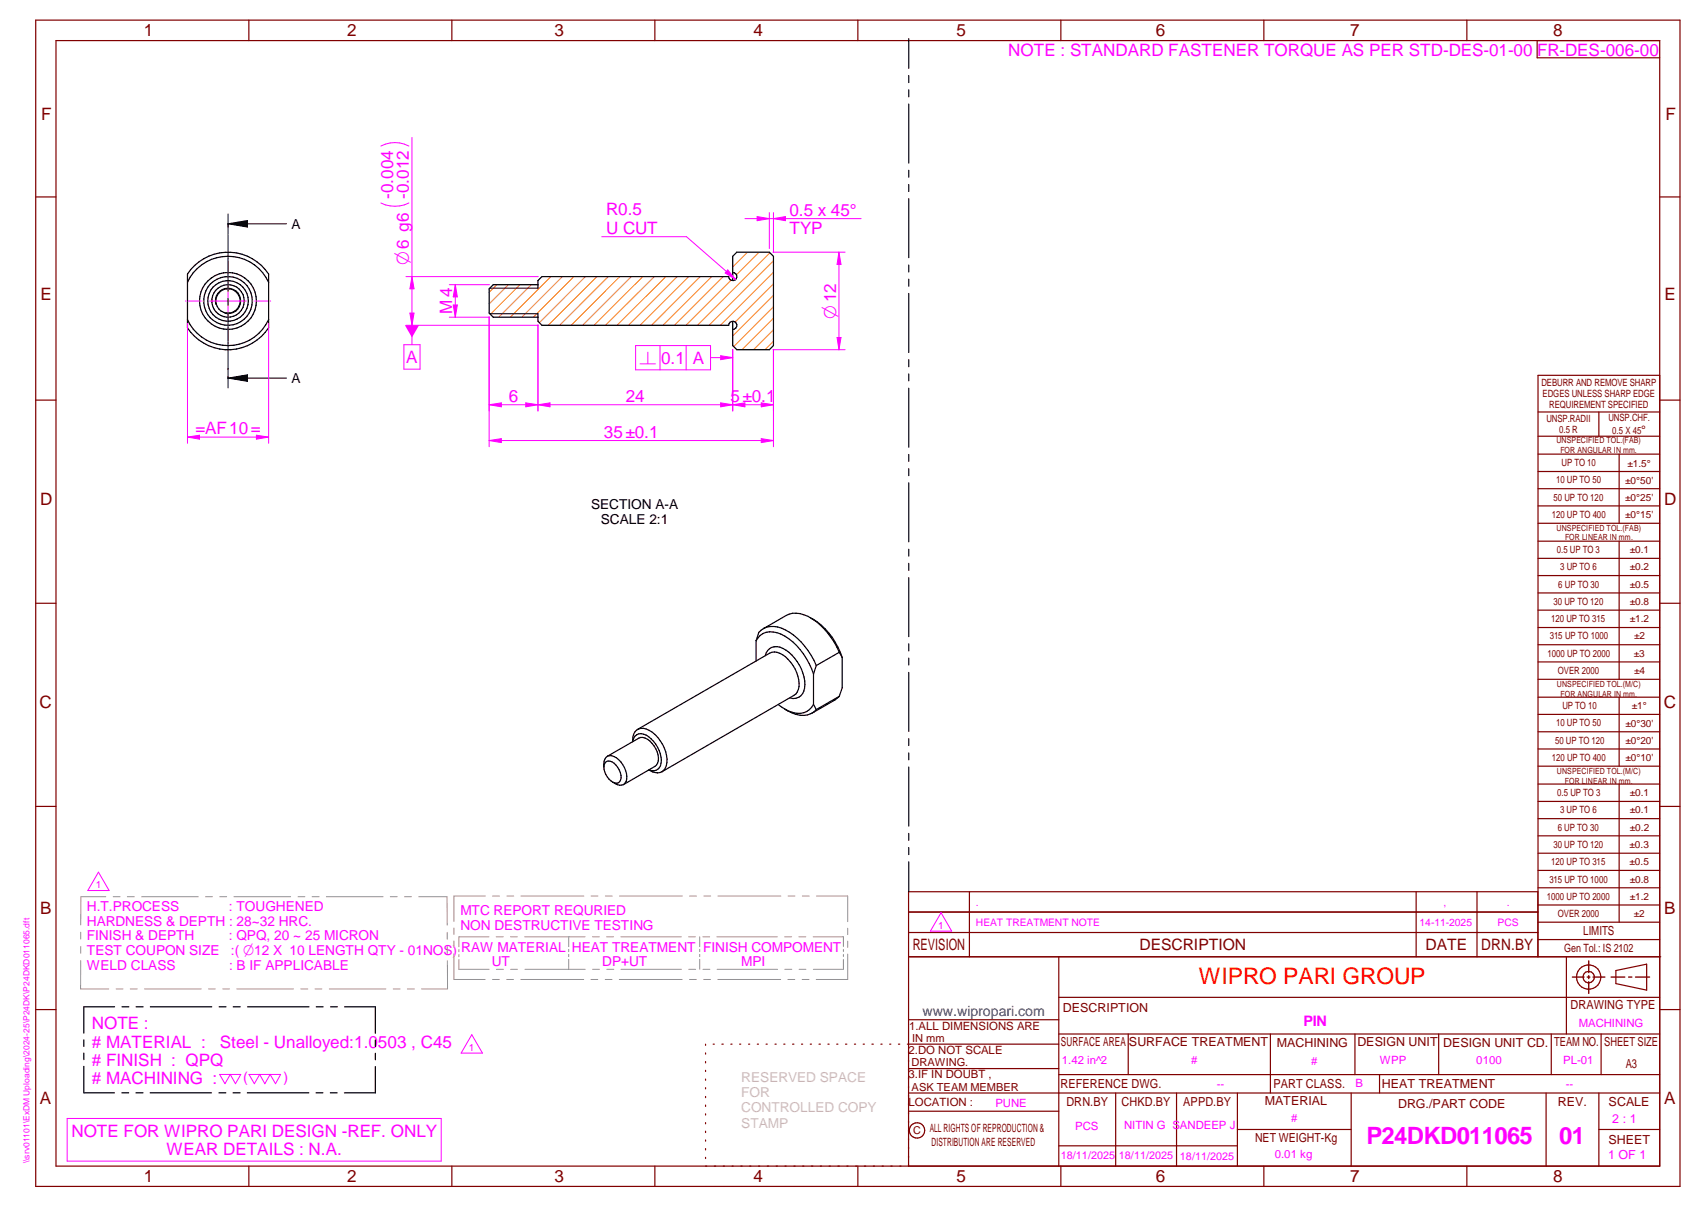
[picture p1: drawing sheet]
<svg xmlns="http://www.w3.org/2000/svg" width="420mm" height="297mm" viewBox="0 0 420 297" stroke-linecap="round" stroke-linejoin="round" font-family="sans-serif">
<g fill="none" stroke="#800000" stroke-width=".3">
<path d="M8.8 5h405v287h-405zM13.8 10h395v277h-395zM61.3 5v5M111.3 5v5M161.3 5v5M211.3 5v5M261.3 5v5M311.3 5v5M361.3 5v5M378.6 10v4.2h30.2M8.8 48.5h5M408.8 48.5h5"/>
<path d="M8.8 98.5h5M408.8 92.4h-30v143.1M408.8 98.5h5M378.8 101.4h30M378.8 107.4h30M378.8 111.8h30M378.8 116h30M393.8 101.4v6M398.8 111.8v17M378.8 120.3h30M378.8 124.5h30M378.8 128.8h30"/>
<path d="M378.8 133.2h30M378.8 137.4h30M398.8 133.2v34M8.8 148.5h5M378.8 141.6h30M378.8 145.9h30M378.8 150.2h30M378.8 154.4h30M378.8 158.7h30M408.8 148.5h5M378.8 162.9h30M378.8 167.2h30"/>
<path d="M378.8 171.6h30M378.8 175.8h30M398.8 171.6v17M8.8 198.5h5M378.8 180.1h30M378.8 184.3h30M378.8 188.6h30M378.8 193h30M378.8 197.2h30M398.8 193v33.9M408.8 198.5h5M238.7 219.5v16"/>
<path d="M348.8 219.5v16M363.8 219.5v16M378.8 201.5h30M378.8 205.7h30M378.8 210h30M378.8 214.2h30M378.8 218.5h30M223.8 235.5h185.2M223.8 229.5h154.9M223.8 224.5h154.9M260.8 235.5v51.5M378.7 235.5v-16h-154.9v67.5"/>
<path d="M378.8 222.7h30M378.8 226.9h30M378.8 231.2h30M385.8 235.5v19M398 238.8l7.5-1.5v6.4l-7.5-1.6zM8.8 248.5h5M173.8 257v.3M173.8 259.1v.3M175.6 257h.3M177.8 257h.3M180 257h.3M182.1 257h.3"/>
<path d="M184.4 257h.2M186.5 257h.3M188.7 257h.3M190.9 257h.3M193 257h.3M195.2 257h.3M197.4 257h.3M199.5 257h.3M201.7 257h.3M203.9 257h.3M206.1 257h.3M208.2 257h.4"/>
<path d="M210.4 257h.3M212.6 257h.3M214.7 257h.4M216.9 257h.3M219.1 257h.3M221.3 257h.3M223.8 251h37M260.8 257h-37.3M260.8 245.4h148M260.8 254.5h148M277.9 254.5v10M312.9 254.5v14.5"/>
<path d="M333.7 254.5v10M354.3 254.5v10M382 254.5v10M394.3 254.5v10M408.8 248.5h5M173.8 261.2v.4M173.8 263.4v.3M173.8 265.6v.3M173.8 267.7v.3M173.8 269.8v.3M173.8 271.9v.4M173.8 274.1v.3"/>
<path d="M173.8 276.3v.3M173.8 278.4v.3M223.8 263h37M223.8 273.5h37M260.8 264.5h148M274.8 269v18M289.8 269v18M304.7 278h28.1M304.7 269v18M332.8 269v18M339.8 264.5v4.5M380.8 269v18"/>
<path d="M393.8 269v18M393.8 278h15M408.8 269h-185M61.3 287v5M111.3 287v5M161.3 287v5M173.8 280.5v.3M173.8 282.7v.3M173.8 284.8v.3M211.3 287v5M260.8 282h43.9M261.3 287v5"/>
<path d="M311.3 287v5M361.3 287v5"/>
<circle cx="391.3" cy="240.5" r="2.99"/>
<circle cx="391.3" cy="240.5" r="1.4"/>
<circle cx="225.9" cy="278.2" r="1.89"/>
</g>
<g fill="none" stroke="#f0f" stroke-width=".25">
<path d="M45.7 74.1h.2M46.3 74.1h3.3M50 74.1h.2M51.6 74.1h9.1M56.2 63.6v.2M56.2 64.2v3.2M56.2 67.9v.2M56.2 69.6v9M62.1 74.1h.2M62.8 74.1h3.2M66.5 74.1h.2M190.4 62.1h17.7"/>
<path d="M56.2 80.1v.1M56.2 80.7v3.2M56.2 84.4v.2M190.4 86.1h17.7M206.2 83.1h.9l-.5 3zM16.5 275.3h92.2v10.5h-92.2z"/>
</g>
<g fill="none" stroke="#000" stroke-width=".3">
<path d="M223.8 9.5v7.3M223.8 18.6v1.7M223.8 22.1v1.7M223.8 25.6v14.5M223.8 41.9v1.7M223.8 45.4v1.7M223.8 48.9v14.5M48 65.3a12 12 0 0 1 18.2 2.1v13.3a11.9 11.9 0 0 1-20 0v-13.3zM66.2 78.7a11 11 0 0 1-10 6.3 11 11 0 0 1-10-6.3M66.2 69.5a11 11 0 0 0-10-6.4 11 11 0 0 0-10 6.4M132.5 77.2v1.9l1 1h46a1 1 0 0 1 1-1 1 1 0 0 1 1 1 1 1 0 0 1-1 1M132.5 70.1h-11l-1 1v5.9l1 1.1h11"/>
<path d="M180.5 69v-5.9l1-1h8l1 1v21.9l-1 1.1h-8l-1-1.1v-5.9M180.5 67.1a1 1 0 0 1 1 .9 1 1 0 0 1-1 1.1 1 1 0 0 1-1-1h-46l-1 .9v1.9M223.8 65.2v1.7M223.8 68.7v1.7M223.8 72.2v14.5M223.8 88.5v1.8M223.8 92v1.7M223.8 95.5v14.6M223.8 111.8v1.7M223.8 115.4v1.7M223.8 118.8v14.5M223.8 135.2v1.7"/>
<path d="M223.8 138.6v1.8M186.2 157.7a4 4 0 0 1 5.3-3.4 15.9 15.9 0 0 1 9.5 9.5M186.2 157.7v5M186.2 157.7a4.3 4.3 0 0 1 6.1-1.7 16.6 16.6 0 0 1 8.1 9.9M188 154.7l5.6-3.2a6.1 6.1 0 0 1 6.4 .8 18.4 18.4 0 0 1 6.7 8.2M199.6 152.1a17 17 0 0 1 7.8 9.7M223.8 142.2v14.5M223.8 158.5v1.7M157 179.5l32.6-18.8a3.8 3.8 0 0 1 4.5 1.6 8.6 8.6 0 0 1 2.5 7.4l-.6 1.1-.4 .3-32.5 18.8M188.5 161.4a2.8 2.8 0 0 1 4.3-1.8 10.5 10.5 0 0 1 5.4 9.7 2.74 2.74 0 0 1-3.7 2.4M193.3 174.5a6.9 6.9 0 0 0 6.4 1.1l1.3-1M200.4 173.4l.6 1.2"/>
<path d="M200.4 173.4a4.3 4.3 0 0 1-5.9 1.7l-2.8-1.7M200.4 165.9v7.5M201 163.8l-.6 2.1M206.7 171.4l-5.7 3.2M206.7 160.5l-5.7 3.3M206.7 160.5l.7 1.3M206.7 171.4l-1.1 .9-5.6 3.2M207.4 161.8v7.4l-.7 2.2M223.8 162v1.7M223.8 165.5v14.5M148.7 188.8a2.76 2.76 0 0 1 .9-2.7 3.3 3.3 0 0 1 3.8 2.1 4.3 4.3 0 0 1 .5 4.5l-.3 .4M149.3 187.4a2.41 2.41 0 0 1 2.8 1.4 2.91 2.91 0 0 1 .2 3.8 2.46 2.46 0 0 1-2.7-1.4 2.9 2.9 0 0 1-.3-3.8z"/>
<path d="M149.6 186.1l7.7-4.4a2.87 2.87 0 0 1 3.3 1.3 4.6 4.6 0 0 1 1.1 5.3l-8.1 4.8M150.9 192.4a2.74 2.74 0 0 0 2.7 .7M155.8 182.5a2.57 2.57 0 0 1 3.4-3.1 8.6 8.6 0 0 1 4.9 9l-.6 1.1-.4 .4M155.8 182.5a2.1 2.1 0 0 1 3.3-1.6 7.4 7.4 0 0 1 3.6 7.5 1.96 1.96 0 0 1-2.9 1M159.8 189.5l.3 .1a3.2 3.2 0 0 0 3 .3M223.8 181.8v1.7M223.8 185.3v1.7M223.8 188.8v14.5M223.8 205.1v1.7M223.8 208.6v1.7M223.8 212.1v7.2M20.6 255.9v1.6"/>
<path d="M20.6 259.2v1.6M28.2 247.8h-7.6v6.5M30 247.8h1.7M33.5 247.8h1.8M37 247.8h15.1M54 247.8h1.7M57.4 247.8h1.8M60.9 247.8h15.2M77.9 247.8h1.7M81.4 247.8h1.7M84.9 247.8h7.5v6.5M92.4 255.9v1.7"/>
<path d="M92.4 259.2v1.6M20.6 262.4v6.5h7.6M30 268.9h1.7M33.5 268.9h1.7M37 268.9h15.1M53.9 268.9h1.7M57.4 268.9h1.7M60.9 268.9h15.2M77.8 268.9h1.7M81.4 268.9h1.6M92.4 262.5v6.4h-7.6"/>
<circle cx="56.1" cy="74.1" r="6"/>
<circle cx="56.2" cy="74.1" r="4"/>
<circle cx="56.2" cy="74.1" r="3"/>
<circle cx="56.2" cy="74.1" r="7"/>
<circle cx="56.2" cy="74.1" r="5"/>
</g>
<path d="M391.3 236.5v2.9M387.3 240.5h2.8M390.9 240.5h.7M391.3 240.1v.7M391.3 241.6v2.9M392.3 240.5h3M396.8 240.5h3.4M401.1 240.5h.8M402.8 240.5h3.5" fill="none" stroke="#800000" stroke-width=".34"/>
<path d="M56.2 52.7v4.8M56.2 57.7v14M56.2 55.1h14.4M56.2 55.1l4.7-.8v1.6zM53.1 74.9a3.1 3.1 0 0 1 2.7-4 3.1 3.1 0 0 1 3.5 3.4 3.1 3.1 0 0 1-3.9 2.8M56.2 73.4v1.7M56.2 77v18.5M120.6 70.9h11.9M120.6 77.2h11.9M56.2 93l4.7-.8v1.7zM56.2 93h14.4" fill="none" stroke="#000" stroke-width=".25"/>
<path d="M56.2 55.1l4.7-.8v1.6zM56.2 93l4.7-.8v1.7z" fill="#000"/>
<g fill="none" stroke="#ff8000" stroke-width=".25">
<path d="M122.4 70.1l-1.9 1.9M125.2 70.1l-4.7 4.7M128 70.1l-7.2 7.2M130.8 70.1l-8 8M135.7 68.1l-10 10M138.5 68.1l-10 10M141.3 68.1l-10 10M144.2 68.1l-11.4 11.3M147 68.1l-12 12M149.8 68.1l-12 12M152.6 68.1l-11.9 12M155.5 68.1l-12 12"/>
<path d="M158.3 68.1l-12 12M161.2 68.1l-12.1 12M164 68.1l-12 12M166.8 68.1l-12 12M169.6 68.1l-12 12M172.5 68.1l-12 12M175.3 68.1l-12 12M178.1 68.1l-12 12M180 69l-11.1 11.1M184.1 62.1l-3.6 3.6M186.9 62.1l-5.5 5.5M189.6 62.2l-17.8 17.9"/>
<path d="M190.5 75.5l-9.8 9.8M190.5 64.2l-15.9 15.9M190.5 78.3l-7.8 7.8M190.5 67l-13.1 13.1M190.5 69.9l-9.5 9.3M190.5 72.7l-10 10M190.5 84l-2.1 2.1M190.5 81.2l-4.9 4.9"/>
</g>
<path d="M206.2 83.1h.9l-.5 3z" fill="#f0f"/>
<path d="M206.6 62.1l.5 3h-.9z" fill="none" stroke="#f0f" stroke-width=".25"/>
<path d="M206.6 62.1l.5 3h-.9z" fill="#f0f"/>
<path d="M93.8 35.9a7.5 7.5 0 0 1 6.9 0M100.7 50a7.8 7.8 0 0 1-6.9 0M100 68.1h32.6M101 77h1l-.5 3.1zM206.6 62.1v24M100 80.1h32.6" fill="none" stroke="#f0f" stroke-width=".25"/>
<path d="M101 77h1l-.5 3.1z" fill="#f0f"/>
<path d="M101.5 68.1l.5 3h-1z" fill="none" stroke="#f0f" stroke-width=".25"/>
<path d="M101.5 68.1l.5 3h-1z" fill="#f0f"/>
<path d="M101.5 33.8v46.3M110.6 78.1h10M110.6 70.1h10M111.6 75.1h1l-.5 3z" fill="none" stroke="#f0f" stroke-width=".25"/>
<path d="M111.6 75.1h1l-.5 3z" fill="#f0f"/>
<path d="M112.1 70.1l.5 3h-1z" fill="none" stroke="#f0f" stroke-width=".25"/>
<path d="M112.1 70.1l.5 3h-1z" fill="#f0f"/>
<path d="M112.1 70.1v8M120.5 78v31.9M190.5 86v23.9M120.5 108.4l3-.5v1z" fill="none" stroke="#f0f" stroke-width=".25"/>
<path d="M120.5 108.4l3-.4v.9z" fill="#f0f"/>
<path d="M187.5 107.9l3 .5-3 .5z" fill="none" stroke="#f0f" stroke-width=".25"/>
<path d="M187.5 108l3 .4-3 .5z" fill="#f0f"/>
<path d="M120.5 78v23.1M132.5 80v21.1M120.5 99.6l3-.5v1zM120.5 108.4h70" fill="none" stroke="#f0f" stroke-width=".25"/>
<path d="M120.5 99.6l3-.5v1z" fill="#f0f"/>
<path d="M129.5 99.1l3 .5-3 .5z" fill="none" stroke="#f0f" stroke-width=".25"/>
<path d="M129.5 99.1l3 .5-3 .5z" fill="#f0f"/>
<path d="M132.5 80v21.1M120.5 99.6h12M132.5 99.6l3-.5v1zM180.5 86v15.1" fill="none" stroke="#f0f" stroke-width=".25"/>
<path d="M132.5 99.6l3-.5v1z" fill="#f0f"/>
<path d="M177.5 99.1l3 .5-3 .5z" fill="none" stroke="#f0f" stroke-width=".25"/>
<path d="M177.5 99.1l3 .5-3 .5z" fill="#f0f"/>
<path d="M132.5 99.6h48M180.5 99.6l3-.5v1zM180.5 86v15.1M190.5 86v15.1" fill="none" stroke="#f0f" stroke-width=".25"/>
<path d="M180.5 99.6l3-.5v1z" fill="#f0f"/>
<path d="M187.5 99.1l3 .5-3 .5z" fill="none" stroke="#f0f" stroke-width=".25"/>
<path d="M187.5 99.1l3 .5-3 .5z" fill="#f0f"/>
<path d="M169.1 58.3l12.1 10.5M180.5 99.6h10" fill="none" stroke="#f0f" stroke-width=".25"/>
<path d="M179.2 66.4l2 2.4-2.6-1.6z" fill="#f0f"/>
<path d="M148.2 58.3h20.9M189.5 52.3v8.9M190.5 53.8l3-.5v1zM190.5 52.3v9.8M179.2 66.4l2 2.4-2.6-1.6z" fill="none" stroke="#f0f" stroke-width=".25"/>
<path d="M190.5 53.8l3-.5v1z" fill="#f0f"/>
<path d="M186.5 53.3l3 .5-3 .5z" fill="none" stroke="#f0f" stroke-width=".25"/>
<path d="M186.5 53.3l3 .5-3 .5z" fill="#f0f"/>
<path d="M183.5 53.8h28.6M101.5 80.1v4.7" fill="none" stroke="#f0f" stroke-width=".25"/>
<path d="M99.7 80.1h3.5l-1.7 3z" fill="#f0f"/>
<path d="M99.5 84.8h4v6h-4zM175 88h5.5" fill="none" stroke="#f0f" stroke-width=".25"/>
<path d="M177.5 87.5l3 .5-3 .5z" fill="#f0f"/>
<path d="M46.2 79.5v29.6M66.2 79.5v29.6M156.5 85h18.5v6h-18.5zM162.5 85v6M169 85v6M177.5 87.5l3 .5-3 .5zM46.2 107.6l2.9-.5v1z" fill="none" stroke="#f0f" stroke-width=".25"/>
<path d="M46.2 107.6l2.9-.5v1z" fill="#f0f"/>
<path d="M63.2 107.1l3 .5-3 .5z" fill="none" stroke="#f0f" stroke-width=".25"/>
<path d="M63.2 107.1l3 .5-3 .5z" fill="#f0f"/>
<path d="M46.2 107.6h20M24.2 214.6l2.7 4.6h-5.3zM231.8 224.6l2.6 4.6h-5.3zM116.2 254.6l2.6 4.6h-5.2zM54.1 264.4h5.2l-1.3 2.3-1.3-2.3-1.3 2.3zM61.3 264.4h7.8l-1.3 2.3-1.3-2.3-1.3 2.3-1.2-2.3-1.4 2.3z" fill="none" stroke="#f0f" stroke-width=".25"/>
<g fill="none" stroke="#949494" stroke-width=".25">
<path d="M19.9 229.4v1.7M19.9 232.9v1.7M19.9 236.4l-.1 7h7M26.1 220.7h-6.2v6.9M27.9 220.7h1.7M31.4 220.7h1.7M34.9 220.7h13.9M50.6 220.7h1.7M54.1 220.7h1.7M57.6 220.7h14M73.4 220.7h1.7M76.9 220.7h1.7"/>
<path d="M80.4 220.7h13.9M96.1 220.7h1.7M99.6 220.7h1.7M103.1 220.7h7v7M110.1 229.4v1.7M110.1 233v1.7M110.2 236.4v7h-6.4M111.8 228.4v1.6M111.8 231.6v1.5M111.8 234.7v6.3h7.7M113 236.1v2.4h7.5M113 233.7v.5"/>
<path d="M113 234.9v.6M119.5 220.5h-7.7v6.3M120.4 230.5h-7.4v2.5M121.3 220.5h1.7M122.2 230.5h1.7M122.2 238.5h1.8M124.8 220.5h1.7M125.7 230.5h1.7M125.8 238.5h1.7M128.3 220.5h15.5M129.2 230.5h14.9M129.3 238.5h14.8"/>
<path d="M140.1 230.5v2.5M140.1 233.6v.6M140.1 234.9v.5M140.1 236.1v2.4M145.6 220.5h1.7M145.9 230.5h1.7M146 238.5h1.6M149.1 220.5h1.7M149.4 230.5h1.7M149.4 238.5h1.8M152.6 220.5h15.5M152.9 230.5h14.9"/>
<path d="M152.9 238.5h14.9M169.6 230.5h1.7M169.6 238.5h1.7M169.8 220.5h1.7M172.3 230.5v2.5M172.3 233.6v.6M172.3 234.9v.5M172.3 236.1v2.4M173.1 230.5h1.7M173.1 238.5h1.7M173.3 220.5h1.7M176.6 230.5h14.9"/>
<path d="M176.6 238.5h14.9M176.8 220.5h15.5M193.2 230.5h1.8M193.3 238.5h1.7M194.1 220.5h1.7M196.8 230.5h1.6M196.8 238.5h1.7M197.6 220.5h1.7M200.3 230.5h7.4v2.5M201.1 220.5h7.7v6.3M207.7 233.6v.6M207.7 234.9v.5"/>
<path d="M207.7 236.1v2.4h-7.4M208.8 228.4v1.6M208.8 231.6v1.6M208.8 234.8v6.2h-7.8M28.6 243.4h1.7M32.1 243.4h1.7M35.6 243.4h14M51.3 243.4h1.7M54.9 243.4h1.6M58.3 243.4h14M74.1 243.4h1.7M77.6 243.4h1.7"/>
<path d="M81.1 243.4h13.9M96.8 243.4h1.7M100.3 243.4h1.8M121.3 241h1.7M124.8 241h1.7M128.3 241h15.5M145.5 241h1.7M149 241h1.7M152.5 241h15.5M169.8 241h1.7M173.3 241h1.7M176.8 241h15.5"/>
<path d="M194 241h1.7M197.6 241h1.7"/>
</g>
<g font-size="5.9" fill="#f0f">
<text x="336.5" y="281.6">P24DKD011065</text>
<text x="384" y="281.6">01</text>
</g>
<text font-size="5.6" fill="#f00" x="295.3" y="242.2">WIPRO PARI GROUP</text>
<g font-size="4.6" fill="#f0f">
<text x="100.7" y="65.2" transform="rotate(-90 100.7 65.2)">O6 g6</text>
<text x="205.9" y="78.4" transform="rotate(-90 205.9 78.4)">O12</text>
<text x="157.5" y="89.5">n</text>
</g>
<g font-size="4.2" fill="#800000">
<text x="35.4" y="9">1</text>
<text x="85.5" y="8.9">2</text>
<text x="136.6" y="9">3</text>
<text x="185.6" y="9">4</text>
<text x="235.6" y="9">5</text>
<text x="284.6" y="8.8">6</text>
<text x="332.6" y="9">7</text>
<text x="382.6" y="9">8</text>
<text x="10.1" y="29.6">F</text>
<text x="410.2" y="29.6">F</text>
<text x="9.9" y="73.9">E</text>
<text x="409.9" y="73.9">E</text>
<text x="9.9" y="124.2">D</text>
<text x="409.9" y="124.2">D</text>
<text x="9.7" y="174.3">C</text>
<text x="409.7" y="174.3">C</text>
<text x="9.9" y="225">B</text>
<text x="409.8" y="225">B</text>
<text x="9.8" y="271.7">A</text>
<text x="409.8" y="271.7">A</text>
<text x="35.4" y="291">1</text>
<text x="85.5" y="290.9">2</text>
<text x="136.6" y="291">3</text>
<text x="185.6" y="291">4</text>
<text x="235.6" y="291">5</text>
<text x="284.6" y="290.8">6</text>
<text x="332.6" y="291">7</text>
<text x="382.6" y="291">8</text>
</g>
<g font-size="4.2" fill="#f0f">
<text x="248.3" y="13.8">NOTE : STANDARD FASTENER TORQUE AS PER STD-DES-01-00 FR-DES-006-00</text>
<text x="96.8" y="48.9" transform="rotate(-90 96.8 48.9)">-0.004</text>
<text x="100.7" y="48.9" transform="rotate(-90 100.7 48.9)">-0.012</text>
<text x="149.3" y="53">R0.5</text>
<text x="194.4" y="53">0.5 x 45°</text>
<text x="149.3" y="57.5">U CUT</text>
<text x="194.4" y="57.6">TYP</text>
<text x="111.4" y="77.3" transform="rotate(-90 111.4 77.3)">M4</text>
<text x="100.1" y="89.4">A</text>
<text x="162.8" y="89.5">0.1 A</text>
<text x="125.3" y="98.9">6</text>
<text x="154.1" y="98.9">24</text>
<text x="179.9" y="98.9">5±0.1</text>
<text x="48.1" y="106.8">=AF10=</text>
<text x="148.7" y="107.7">35±0.1</text>
<text x="22.6" y="253.3">NOTE :</text>
<text x="22.6" y="257.8"># MATERIAL :</text>
<text x="54.2" y="257.8">Steel - Unalloyed:1.0503 , C45</text>
<text x="22.6" y="262.3"># FINISH : QPQ</text>
<text x="22.6" y="266.8"># MACHINING :</text>
<text x="17.6" y="279.7">NOTE FOR WIPRO PARI DESIGN -REF. ONLY</text>
<text x="41" y="284.2">WEAR DETAILS : N.A.</text>
</g>
<g font-size="3.9" fill="#800000">
<text x="224.8" y="233.8">REVISION</text>
<text x="280.7" y="233.8">DESCRIPTION</text>
<text x="351.1" y="233.8">DATE</text>
<text x="364.8" y="233.8">DRN.BY</text>
</g>
<text font-size="3.6" fill="#f0f" x="321" y="252.6">PIN</text>
<text font-size="3.5" fill="#00f" x="227.2" y="250">www.wipropari.com</text>
<g font-size="3.5" fill="#f0f">
<text x="59.8" y="266.4">(</text>
<text x="69.8" y="266.4">)</text>
</g>
<g font-size="3.4">
<text x="71.8" y="56.3">A</text>
<text x="71.8" y="94.2">A</text>
<text x="145.6" y="125.3">SECTION A-A</text>
<text x="148" y="128.9">SCALE 2:1</text>
</g>
<g font-size="3.4" fill="#f0f">
<text x="21.4" y="224.2">H.T.PROCESS</text>
<text x="21.4" y="227.8">HARDNESS &amp; DEPTH : 28~32 HRC.</text>
<text x="56.4" y="224.2">: TOUGHENED</text>
<text x="113.4" y="225.2">MTC REPORT REQURIED</text>
<text x="21.4" y="231.4">FINISH &amp; DEPTH</text>
<text x="56.3" y="231.4">: QPQ, 20 ~ 25 MICRON</text>
<text x="113.4" y="228.8">NON DESTRUCTIVE TESTING</text>
<text x="21.4" y="235">TEST COUPON SIZE</text>
<text x="21.4" y="238.6">WELD CLASS</text>
<text x="56.4" y="238.6">: B IF APPLICABLE</text>
<text x="56.9" y="235">:( O12 X 10 LENGTH QTY - 01NOS)</text>
<text x="113.6" y="234.2">RAW MATERIAL HEAT TREATMENT FINISH COMPOMENT</text>
<text x="121.1" y="237.8">UT</text>
<text x="148.3" y="237.8">DP+UT</text>
<text x="182.6" y="237.8">MPI</text>
</g>
<g font-size="3.4" fill="#c0c0c0">
<text x="182.6" y="266.2">RESERVED SPACE</text>
<text x="182.6" y="270">FOR</text>
<text x="182.6" y="273.7">CONTROLLED COPY</text>
<text x="182.6" y="277.5">STAMP</text>
</g>
<g font-size="3.1" fill="#800000">
<text x="389.9" y="230.2">LIMITS</text>
<text x="261.8" y="249">DESCRIPTION</text>
<text x="386.8" y="248.4">DRAWING TYPE</text>
<text x="261.3" y="257.5">SURFACE AREA</text>
<text x="278" y="257.5">SURFACE TREATMENT</text>
<text x="314.5" y="257.6">MACHINING</text>
<text x="334.3" y="257.5">DESIGN UNIT</text>
<text x="355.4" y="257.6">DESIGN UNIT CD.</text>
<text x="382.8" y="257.3">TEAM NO.</text>
<text x="395.1" y="257.4">SHEET SIZE</text>
<text x="400.4" y="262.8">A3</text>
<text x="261.2" y="267.8">REFERENCE DWG.</text>
<text x="313.6" y="267.7">PART CLASS.</text>
<text x="340.3" y="267.7">HEAT TREATMENT</text>
<text x="262.6" y="272.2">DRN.BY</text>
<text x="276.2" y="272.1">CHKD.BY</text>
<text x="291.4" y="272.2">APPD.BY</text>
<text x="311.5" y="272">MATERIAL</text>
<text x="344.3" y="272.6">DRG./PART CODE</text>
<text x="383.7" y="272.2">REV.</text>
<text x="396.2" y="272.3">SCALE</text>
<text x="309.1" y="280.9">NET WEIGHT-Kg</text>
<text x="396.1" y="281.4">SHEET</text>
</g>
<g font-size="3.1" fill="#f0f">
<text x="397.1" y="276.4">2 : 1</text>
<text x="396.1" y="285.3">1 OF 1</text>
</g>
<text font-size="3" fill="#800000" x="404.2" y="106.8">°</text>
<g font-size="2.8" fill="#800000">
<text x="385.2" y="234.4">Gen Tol.: IS 2102</text>
<text x="223.9" y="253.4">1.ALL DIMENSIONS ARE</text>
<text x="223.8" y="259.3">2.DO NOT SCALE</text>
<text x="223.8" y="265.4">3.IF IN DOUBT ,</text>
<text x="223.8" y="272.2">LOCATION :</text>
<text x="229" y="278.7">ALL RIGHTS OF REPRODUCTION &amp;</text>
<text x="229.4" y="282.1">DISTRIBUTION ARE RESERVED</text>
</g>
<g font-size="2.8" fill="#f0f">
<text x="388.8" y="252.7">MACHINING</text>
<text x="261.5" y="261.9">1.42 in^2</text>
<text x="293.4" y="261.9">#</text>
<text x="322.9" y="262">#</text>
<text x="339.8" y="262">WPP</text>
<text x="363.6" y="261.8">0100</text>
<text x="385" y="261.8">PL-01</text>
<text x="299.7" y="267.7">--</text>
<text x="333.8" y="267.5">B</text>
<text x="385.6" y="267.6">--</text>
<text x="245.1" y="272.4">PUNE</text>
<text x="264.8" y="278">PCS</text>
<text x="276.8" y="277.7">NITIN G SANDEEP J</text>
<text x="318" y="276">#</text>
<text x="314" y="285">0.01 kg</text>
</g>
<g font-size="2.7" fill="#800000">
<text x="224.7" y="256.4">IN mm</text>
<text x="224.5" y="262.4">DRAWING.</text>
<text x="224.5" y="268.4">ASK TEAM MEMBER</text>
<text x="224.9" y="279.2">C</text>
</g>
<g font-size="2.7" fill="#f0f">
<text x="261.3" y="285.2">18/11/2025</text>
<text x="275.6" y="285.2">18/11/2025</text>
<text x="290.6" y="285.4">18/11/2025</text>
</g>
<g font-size="2.5" fill="#800000">
<text x="379.6" y="95">DEBURR AND REMOVE SHARP</text>
<text x="379.9" y="97.7">EDGES UNLESS SHARP EDGE</text>
<text x="381.5" y="100.5">REQUIREMENT SPECIFIED</text>
<text x="380.9" y="103.8">UNSP.RADII</text>
<text x="384" y="106.6">0.5 R</text>
<text x="396.1" y="103.6">UNSP.CHF.</text>
<text x="397.1" y="106.8">0.5 X 45</text>
<text x="383.2" y="119">10 UP TO 50</text>
<text x="384.6" y="114.7">UP TO 10</text>
<text x="400.3" y="119">±0°50'</text>
<text x="400.8" y="114.8">±1.5°</text>
<text x="382.6" y="123.2">50 UP TO 120</text>
<text x="400.3" y="123.2">±0°25'</text>
<text x="382.2" y="127.4">120 UP TO 400</text>
<text x="400.3" y="127.4">±0°15'</text>
<text x="383.4" y="136.1">0.5 UP TO 3</text>
<text x="401.4" y="136.1">±0.1</text>
<text x="384.2" y="140.4">3 UP TO 6</text>
<text x="401.4" y="140.3">±0.2</text>
<text x="382.6" y="148.8">30 UP TO 120</text>
<text x="383.8" y="144.6">6 UP TO 30</text>
<text x="401.4" y="148.9">±0.8</text>
<text x="401.4" y="144.7">±0.5</text>
<text x="382" y="153.1">120 UP TO 315</text>
<text x="401.4" y="153.1">±1.2</text>
<text x="381.2" y="161.6">1000 UP TO 2000</text>
<text x="381.7" y="157.4">315 UP TO 1000</text>
<text x="402.4" y="161.6">±3</text>
<text x="402.5" y="157.4">±2</text>
<text x="383.7" y="165.9">OVER 2000</text>
<text x="402.5" y="165.9">±4</text>
<text x="383.2" y="178.8">10 UP TO 50</text>
<text x="384.8" y="174.5">UP TO 10</text>
<text x="400.3" y="178.8">±0°30'</text>
<text x="401.9" y="174.6">±1°</text>
<text x="383" y="183">50 UP TO 120</text>
<text x="400.3" y="183.1">±0°20'</text>
<text x="382.2" y="187.3">120 UP TO 400</text>
<text x="400.3" y="187.3">±0°10'</text>
<text x="383.5" y="195.9">0.5 UP TO 3</text>
<text x="401.4" y="196">±0.1</text>
<text x="384.2" y="200.1">3 UP TO 6</text>
<text x="401.4" y="200.2">±0.1</text>
<text x="382.6" y="208.7">30 UP TO 120</text>
<text x="383.7" y="204.4">6 UP TO 30</text>
<text x="401.4" y="208.7">±0.3</text>
<text x="401.4" y="204.4">±0.2</text>
<text x="382" y="213">120 UP TO 315</text>
<text x="401.4" y="212.9">±0.5</text>
<text x="381" y="221.4">1000 UP TO 2000</text>
<text x="381.6" y="217.2">315 UP TO 1000</text>
<text x="401.4" y="221.4">±1.2</text>
<text x="401.4" y="217.2">±0.8</text>
<text x="383.7" y="225.7">OVER 2000</text>
<text x="402.4" y="225.7">±2</text>
</g>
<g font-size="2.5" fill="#f0f">
<text x="23.6" y="218.5">1</text>
<text x="240.4" y="222.8">.</text>
<text x="240.4" y="228">HEAT TREATMENT NOTE</text>
<text x="349.6" y="228">14-11-2025</text>
<text x="355.5" y="223">,</text>
<text x="368.8" y="227.8">PCS</text>
<text x="371.1" y="222.9">.</text>
<text x="231.1" y="228.5">1</text>
<text x="115.5" y="258.5">1</text>
</g>
<g font-size="2.1" fill="#800000">
<text x="383.3" y="109.1">UNSPECIFIED TOL.(FAB)</text>
<text x="384.3" y="111.4">FOR ANGULAR IN mm.</text>
<text x="383.4" y="130.6">UNSPECIFIED TOL.(FAB)</text>
<text x="385.4" y="133">FOR LINEAR IN mm.</text>
<text x="383.4" y="169">UNSPECIFIED TOL.(M/C)</text>
<text x="384.3" y="171.4">FOR ANGULAR IN mm.</text>
<text x="383.4" y="190.5">UNSPECIFIED TOL.(M/C)</text>
<text x="385.4" y="192.8">FOR LINEAR IN mm.</text>
</g>
<text font-size="2.1" fill="#f0f" x="7.2" y="286.3" transform="rotate(-90 7.2 286.3)">\\srv01101\ExDM Uploading\2024-25\P24DK\P24DKD011065.dft</text>
</svg>
